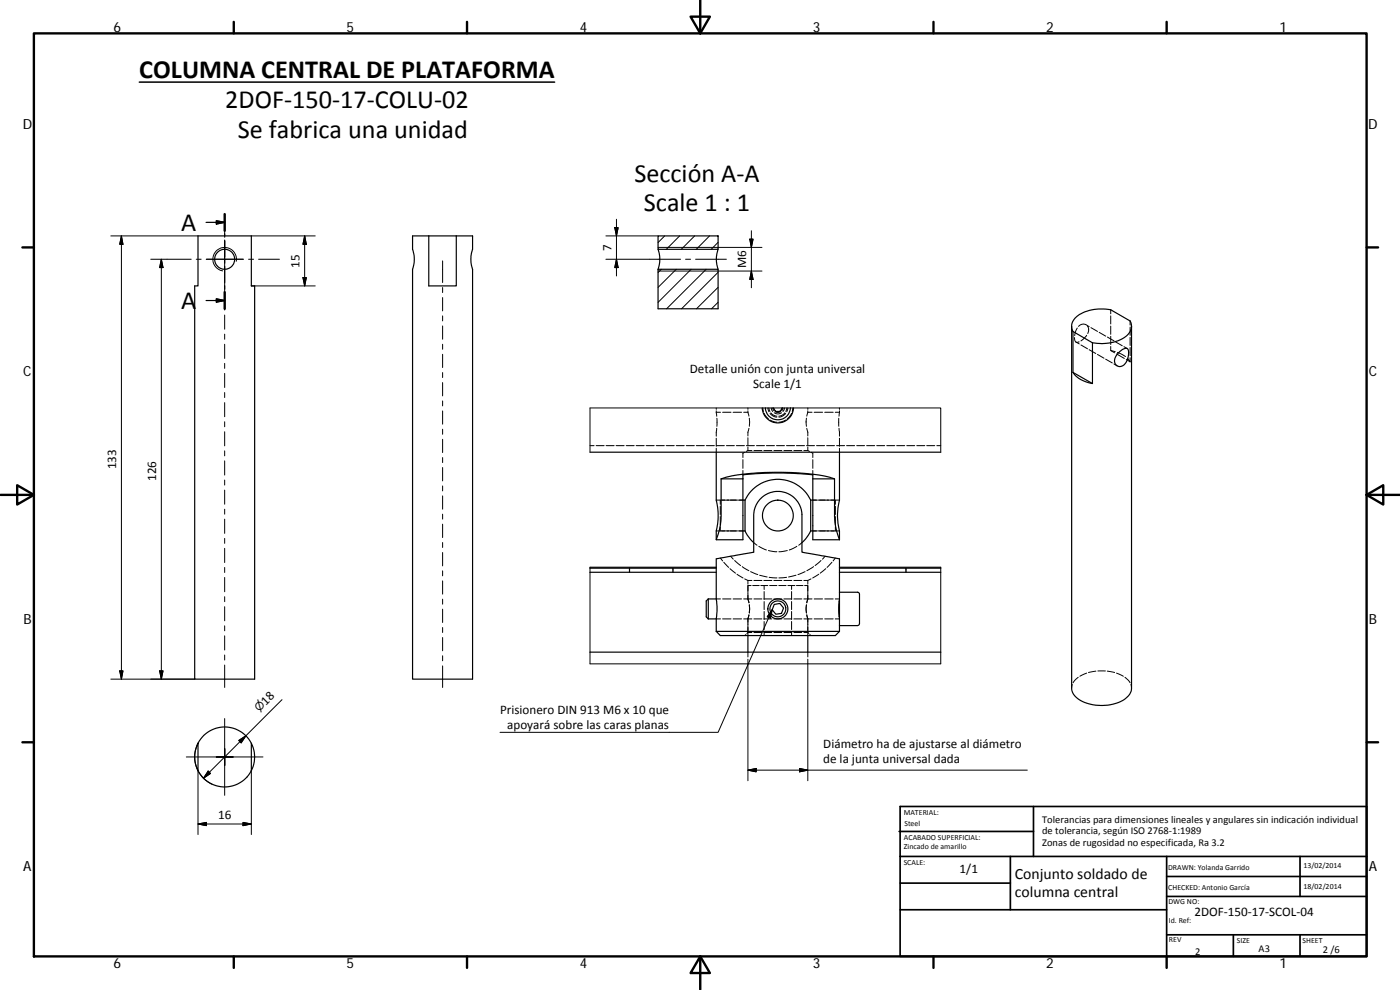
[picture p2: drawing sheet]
<svg xmlns="http://www.w3.org/2000/svg" width="420mm" height="297mm" viewBox="0 0 420 297" stroke-linecap="round" stroke-linejoin="round" font-family="sans-serif">
<g fill="none" stroke="#000" stroke-width=".36">
<path d="M59.4 70.8h16v15h1v118h-18v-118h1zM61.8 66.7h5.6M64.9 66.2l2.5 .5-2.5 .5zM67.4 64.2v5M67.4 70.1v1.1M67.4 72v5.1M67.4 77.9v1.1M67.4 79.9v5M128.7 70.8h-4.9l.1 4.2a8.8 8.8 0 0 1-.1 5.8v123h18l-.1-123.4a9 9 0 0 1 .1-5.6v-4h-4.9M128.7 70.8h8.2M136.9 70.8v15h-8.2v-15M197.5 70.8h18v4h-18z"/>
<path d="M197.5 74.8l.1 .4a8.8 8.8 0 0 1-.1 5.6M215.5 74.8l-.1 .4a8.8 8.8 0 0 0 .1 5.6M61.8 90.2h5.6M64.9 89.7l2.5 .5-2.5 .5zM67.4 85.7v1.1M67.4 87.7v4.9M197.5 80.8h18v11.8h-18zM321.6 97.9v108.6a5.9 5.9 0 0 0 5.1 4.7 12.7 12.7 0 0 0 11.9-2.3l.9-1.6 .1-.8v-108.6M322 99.5a3.9 3.9 0 0 1 2.5-5.4 13.7 13.7 0 0 1 8.8-1.2l5.9 3.4a3.9 3.9 0 0 1-2.5 5.4 14.2 14.2 0 0 1-8.8 1.1M322 99.5l5.9 3.3M322 99.5v12.2M322 111.7l5.9 3.4"/>
<path d="M327.9 102.8v12.3a8.3 8.3 0 0 1-5.9-3.4M335.6 105.9l1.4-1.1a1.04 1.04 0 0 1 1.3-.2 1.04 1.04 0 0 1 .4 1.2 3.9 3.9 0 0 1-2.6 4.2 1.87 1.87 0 0 1-1.6-1.2 1.87 1.87 0 0 1 .5-2zM177.1 135.7h105.2M215 135.7v14.7a18.4 18.4 0 0 1 0 8.9v2.6h8v-19.4a100 100 0 0 1 20.9 0v19.4h8M228.7 122.4a4.7 4.7 0 0 0 4.7 4.5 4.7 4.7 0 0 0 4.7-4.5M229.7 122.4a3.8 3.8 0 0 0 3.7 3.6 3.8 3.8 0 0 0 3.8-3.6M232.1 122.4l.6 1h1.5l.6-1M251.9 135.7v14.6a18 18 0 0 0 0 9v2.6M216.4 143.7h6.6M216.4 143.7v12.4l-.6 3.2-.8 2.6M216.4 143.7a64.8 64.8 0 0 1 21.1-1.9 47.1 47.1 0 0 1 13 1.9v12.4l.6 3.2 .8 2.6M223 159.3h.6"/>
<path d="M223 150.1h.6M223.6 150.1v9.2M223.6 150.1a10.9 10.9 0 0 1 9.8-6.3 10.9 10.9 0 0 1 9.9 6.3M223.6 159.3l.7 1.3 1.9 2.2M243.3 159.3h.6M243.3 150.1h.6M243.3 150.1v9.2M243.3 159.3l-1.6 2.5-1 1M243.9 143.7h6.6M177.1 170.2h37.9M177.1 170.5h37.9M177.1 171.7h37.9"/>
<path d="M188.9 170.5v1.2M202 170.5v1.2M212.6 179.7h2.4M212.6 179.7v6M212.6 179.7l-.6 .6v4.8l.6 .6M215 179.7l.2 2.1-.2 3.9M251.9 177.7h5.5a1.2 1.2 0 0 1 .5 1.6v3.6a11.5 11.5 0 0 1-.2 4.7l-5.8 .1M251.9 177.7v10M251.9 170.2h30.4M251.9 177.7v-10l-11.2-2v-11a7.2 7.2 0 0 0-7.3-7.3 7.2 7.2 0 0 0-7.2 7.3v11l-11.2 2v12M251.9 171.7h30.4M271.9 170.5v1.2"/>
<path d="M282.3 170.5h-30.4M177.1 195.7h105.2M212.6 185.7h2.4M215 189.4l1.2 1.3h34.5l1.2-1.3M215 185.7v3.7M215 189.4h36.9M224.5 190.7v5M232.4 181.4l1.6-.3 1.2 1.3-.7 1.6-1.7 .3-1.1-1.3zM242.4 190.7v5M251.8 180.4v4.6M251.9 187.7v1.7M59.4 223v8.2a9 9 0 0 1 0-8.2z"/>
<path d="M59.4 223a9 9 0 0 1 16 0M75.4 223a9 9 0 0 1 0 8.2zM75.4 231.2a9 9 0 0 1-16 0"/>
<circle cx="67.4" cy="77.8" r="2.99"/>
<circle cx="233.4" cy="154.7" r="4.6"/>
<circle cx="233.4" cy="182.7" r="2.39"/>
<circle cx="233.5" cy="182.7" r="3"/>
</g>
<g fill="none" stroke="#000" stroke-width=".3">
<path d="M33.3 70.8h26.1M36.4 70.8l.5 2.5h-1zM36.4 70.8v133M45.2 77.8h12.2M48.4 77.8v126M48.4 77.8l.5 2.5h-1zM58.9 77.8h1.5M61.9 77.8h11.2M67.4 65v2.8M67.4 69.3v1.5M67.4 72.3v17.7M70.9 78.4a3.5 3.5 0 0 0-2.9-4.1 3.5 3.5 0 0 0-4.1 2.9 3.5 3.5 0 0 0 2.9 4.1"/>
<path d="M74.6 77.8h1.5M75.4 70.8h19.2M77.6 77.8h6.3M91.4 70.8v15M91.4 70.8l.5 2.5h-1zM132.8 78.3v6.5M181.8 77.8h22.4M181.8 70.8h15.7M184.5 68.3h1l-.5 2.5zM185 65.8v17M185 77.8l.5 2.5h-1zM197.5 74.2h31.2"/>
<path d="M199.5 70.8l-2 2M204 70.8l-4 4M205.7 77.8h1.6M208.5 70.8l-4 4M208.8 77.8h9.2M212.9 70.8l-3.9 4M215.5 72.7l-2 2.1M225 71.8h1l-.5 2.4zM225.5 69.2v17.1M67.4 91.5v1.5M67.4 94.5v4.3M75.4 85.8h19.2"/>
<path d="M90.9 83.3h1l-.5 2.5zM132.8 86.3v1.5M132.8 89.3v4M132.8 94.8v1.5M132.8 97.8v4M197.5 81.3h31.2M198.5 80.8l-1 1M203 80.8l-5.5 5.4M207.4 80.8l-9.9 9.9M211.9 80.8l-11.8 11.8M215.5 86.2l-6.5 6.4M215.5 90.7l-2 1.9"/>
<path d="M215.5 81.7l-11 10.9M225.5 81.3l.5 2.5h-1zM323.3 98.4l-.5 1-.3 1.3M325.8 97.4l-1.1-.1-1 .6M325.9 97.4l1 .6M326.3 97.8l.1 .1a2.16 2.16 0 0 1 0 2.2M327.4 98.3l2 1.1M329.9 99.7l1.9 1.2M333.3 92.9v1.2M333.3 94.8v2.4M333.3 97.8v2.5M339.2 96.3v1.2"/>
<path d="M339.2 98.1v2.5M67.4 100.3v1.5M67.4 103.3v4.2M67.4 109v1.5M67.4 112v4.3M67.4 117.8v1.5M132.8 103.3v1.5M132.8 106.3v4M132.8 111.8v1.5M132.8 114.8v4M322.5 101.3a.96 .96 0 0 0 .2 1.1 .96 .96 0 0 0 1.1 .2M322.9 102.6l1 .6"/>
<path d="M324.4 103.5l2 1.1M326.1 100.6l-1.7 1.7M326.9 104.9l2 1.2M329.4 106.3l1.9 1.2M331.8 107.8l2 1.1M332.3 101.1l2 1.2M333.3 105.2l1.2 .7M333.3 103.9v1.3l1.4 .3M333.3 100.9v2.5M334.3 109.2l1 .6M334.8 102.6l2 1.1M335.1 106.2l2.3 1.3"/>
<path d="M335.4 105.7l2.4 1.3M337.3 104l1 .6M338 107.9l1.2 .7M338.3 107.5l.9 1.1M339.2 101.2v2.5M339.2 104.3v2.4M339.2 107.3v1.3M67.4 120.8v4.2M67.4 126.5v1.5M67.4 129.5v4.3M67.4 135.3v1.5M67.4 138.3v4.2"/>
<path d="M132.8 120.3v1.5M132.8 123.3v4M132.8 128.8v1.5M132.8 131.8v4M132.8 137.3v1.5M177.1 135.7v-13.3h105.2v13.3M177.1 133.7h1.2M178.9 133.7h2.4M181.9 133.7h2.4M184.9 133.7h2.4M187.9 133.7h2.4M190.9 133.7h2.4"/>
<path d="M193.9 133.7h2.4M196.9 133.7h2.5M199.9 133.7h2.4M203 133.7h2.3M206 133.7h2.4M209 133.7h2.4M212 133.7h2.4M215 122.4v.4M215 123.3v.4M215 131.5v2.4M215 134.5v1.2M215 123.7l.1 1.2"/>
<path d="M215 123.7h1.2M215 133.7h2.4M215.1 128.5l-.1 2.4M215.1 125.5v2.4M216.9 123.7h2.5M218 133.7h2.4M220 123.7h2.6M221 133.7h2.4M223 137.9v2.6M223.2 123.7h1.3M223.4 135.7a1.2 1.2 0 0 0-.4 1.6M224 133.7h2.4"/>
<path d="M224.5 135.2h1.1M224.5 135.2l-.5 .2M224.5 122.4v.4M224.5 123.3v.4M224.5 131.3v2.2M224.5 134.1v1.1M224.5 123.7l.3 1.2M224.8 128.5l-.3 2.3M224.9 125.5v2.4M226.3 135.2h2.4M227 133.7h2.4M228.9 122.4l.2 1.1"/>
<path d="M229.2 135.2h2.4M229.3 124l1.3 1.7M230 133.7h2.4M230.5 122.4l.3 1.1M230.7 122.4l.4 1M231.1 126l2.1 .7M231.1 124.1l.8 .7 1.2 .4M231.3 123.9l.6 .5 1.3 .5M231.5 122.4l.4 1.1M231.9 122.4l.4 .8M232 122.4l.3 .4M232.3 135.2h2.3"/>
<path d="M232.4 123.8l.9 .4 1.3-.4M232.6 123.5l.7 .2 1-.2M232.6 123.2l.3 .3h.5M233 133.7h2.4M234.5 123l-.2 .3-.4 .1M234.7 122.4l-.1 .3M235 122.4l-.4 .8M235.3 135.2h2.3M235.4 122.4l-.4 1.1M235.6 123.9l-1 .7-.9 .3M235.8 126l-2.1 .7M235.8 124.1l-.8 .7-1.2 .4"/>
<path d="M236 133.7h2.5M236.1 122.4l-.3 1M236.4 122.4l-.3 1.1M237.6 124l-1.4 1.7M237.9 122.4l-.1 1.1M238.2 135.2h2.4M239 133.7h2.4M241.2 135.2h1.2M242 125.5v2.4M242.1 133.7h2.3M242.1 128.5l.3 2.3M242.4 122.4v.4"/>
<path d="M242.4 123.3v.4M242.4 131.3v2.2M242.4 134.1v1.1M242.4 135.2l.5 .2M242.4 123.7l-.3 1.2M242.4 123.7h1.3M243.4 135.7a1.2 1.2 0 0 1 .5 1.6M243.9 137.9v2.6M244.3 123.7h2.6M245.1 133.7h2.4M247.5 123.7h2.6M248.1 133.7h2.4"/>
<path d="M250.7 123.7h1.2M251.1 133.7h2.4M251.7 125.5v2.4M251.8 128.5l.1 2.4M251.9 122.4v.4M251.9 123.3v.4M251.9 131.5v2.4M251.9 134.5v1.2M251.9 123.7l-.1 1.2M254.1 133.7h2.4M257.1 133.7h2.4M260.1 133.7h2.4"/>
<path d="M263.1 133.7h2.4M266.1 133.7h2.4M269.1 133.7h2.4M272.1 133.7h2.4M275.1 133.7h2.4M278.1 133.7h2.4M281.1 133.7h1.2M67.4 144v1.5M67.4 147v4.3M67.4 152.8v1.5M67.4 155.8v4.2M132.8 140.3v4"/>
<path d="M132.8 145.8v1.5M132.8 148.8v4M132.8 154.3v1.5M132.8 157.3v4M215 150.1h1M215 159.3h1M216.2 151.9v2.5M216.2 155v2.5M216.2 158.1v1.2h5.1M221.3 150.1h-5.1v1.2M221.6 150.1h1.4M221.6 159.3h1.4"/>
<path d="M223 141.2v1.3M243.9 141.2v1.3M243.9 150.1h1.4M243.9 159.3h1.4M245.5 150.1h5.2v1.2M250.7 151.9v2.5M250.7 155v2.5M250.7 158.1v1.2h-5.2M250.9 150.1h1M250.9 159.3h1M67.4 161.5v1.5M67.4 164.5v4.3"/>
<path d="M67.4 170.3v1.5M67.4 173.3v4.2M67.4 179v1.5M132.8 162.8v1.5M132.8 165.8v4M132.8 171.3v1.5M132.8 174.3v4M132.8 179.8v1.5M177.1 170.2v29h105.2v-29M215 179.7h1.2M216.2 167.4l.7 .9M216.9 179.7h2.5"/>
<path d="M217.2 168.7l1.5 1.5M219.1 170.6l1.6 1.4M219.3 166.9l.8 .9M220 179.7h2.6M220.5 168.2l1.8 1.5M221.2 172.3l1.8 1.1M222.7 170l2 1.2M223.2 179.7h2.4M223.5 173.7l1 .5M224.5 174.2h1.1M224.5 174.2v1.1M224.5 178.1v1.6l.3 1.2"/>
<path d="M225.3 171.5l2.1 .9M225.4 175.7h-.9v2.3M225.9 175.7h1.9M226.2 162.8l1 .8M226.3 174.2h2.4M226.3 179.7h2.4M227.7 163.9l2.3 1.1M228 172.6l2.2 .5M228.3 175.7h1M229.2 174.2h2.4M229.2 179.7h2.4M229.3 175.7v1.2"/>
<path d="M229.3 177.5v2.4M229.3 175.7h1.1M230.6 165.2l2.5 .3M230.8 173.2l2.4 .2M231 175.7h2.2M232.3 174.2h2.3M232.3 179.7h2.3M233.7 175.7h2.2M235.3 174.2h2.3M235.3 179.7h2.3M236.1 173.2l-2.3 .2M236.3 165.2l-2.5 .3"/>
<path d="M236.5 175.7h1.1M237.6 175.7h1M237.6 175.7v1.2M237.6 177.5v2.4M238.2 174.2h2.4M238.2 179.7h2.4M238.9 172.6l-2.2 .5M239 175.7h2M239.2 163.9l-2.3 1.1M240.7 162.8l-1 .8M241.2 174.2h1.2M241.5 175.7h.9v2.3"/>
<path d="M241.6 171.5l-2.1 .9M242.4 174.2v1.1M242.4 178.1v1.6l-.3 1.2M243.4 173.7l-1 .5M243.7 179.7h-2.5M244.2 170l-2 1.2M244.3 179.7h2.6M245.7 172.3l-1.8 1.1M246.4 168.2l-1.8 1.5M247.5 179.7h2.6M247.6 166.9l-.8 .9M247.8 170.6l-1.7 1.4"/>
<path d="M249.7 168.7l-1.5 1.5M250.7 179.7h1.2v.2M250.7 167.4l-.7 .9M67.4 182v4.3M67.4 187.8v1.5M67.4 190.8v4.2M67.4 196.5v1.5M67.4 199.5v6.8M132.8 182.8v4M132.8 188.3v1.5M132.8 191.3v4M132.8 196.8v1.5"/>
<path d="M132.8 199.8v6.5M215 185.7h1.2M216.9 185.7h2.5M220 185.7h2.6M223.2 185.7h2.4M223.8 190.4l-.3 .3M224.5 195.7v1.4M224.5 197.8v36.5M224.8 184.5l-.3 1.1v5.1M224.9 181.5v2.4M225.6 189.8h-1.1l-.4 .3M226.3 189.8h2.4"/>
<path d="M226.3 185.7h2.4M229.2 189.8h2.4M229.2 185.7h2.4M229.3 180.5v2.4M229.3 183.5v2.4M229.3 186.5v2.4M229.3 189.5v1.2M231.7 183l-16.2 36.7h-65.4M231.7 183l-.5 2.5-.9-.4zM232.3 189.8h2.3M232.3 185.7h2.3M235.3 189.8h2.3"/>
<path d="M235.3 185.7h2.3M237.6 180.5v2.4M237.6 183.5v2.4M237.6 186.5v2.4M237.6 189.5v1.2M238.2 189.8h2.4M238.2 185.7h2.4M241.2 189.8h1.2l.3 .3M241.2 185.7h2.5M242 181.5v2.4M242.1 184.5l.3 1.1v5.1M242.4 195.7v1.4"/>
<path d="M242.4 197.8v36.5M243 190.4l.3 .3M244.3 185.7h2.6M247.5 185.7h2.6M251.8 185l.1 .2M251.9 180.1l-.1 .3M251.9 185.5v.2h-1.2M33.3 203.8h25.1M35.9 201.3h1l-.5 2.5zM47.9 201.3h1l-.5 2.5zM67.4 215.6v23M84.6 209.9l-23.5 23.6"/>
<path d="M321.8 205.4l-.2 1.1M323.6 203.2l-1.6 1.7M326.1 202l-2 .9M328.9 201.4l-2.2 .4M329.5 201.3h2.3M332.3 201.4l2.2 .4M335.1 202l2 .9M337.6 203.2l1.5 1.7M339.4 205.4l.2 1.1M55.9 227.1h23M58.4 227.2a8.9 8.9 0 0 0 5.3 8.1M59.4 223l-.7 2-.3 2"/>
<path d="M59.4 231.2v19.2M62.5 231.4l.7 .7-2.1 1.4zM71.7 222.2l2.1-1.4-1.4 2.1zM75.4 231.2v19.2M224.5 231.1l2.4-.5v1zM224.5 231.1h83.8M240 230.6l2.4 .5-2.4 .5zM59.4 247.2l2.5-.4v.9zM59.4 247.2h16M72.9 246.8l2.5 .4-2.5 .5z"/>
</g>
<g fill="none" stroke="#000" stroke-width=".71">
<path d="M10.2 10h399.9v277h-399.9zM70.2 6.6v3.4M140.2 6.6v3.4M207.3 5h5.8l-2.9 5zM210.2 0v10M280.2 6.6v3.4M350.1 6.6v3.4M6.7 74.2h3.5M67.4 64.2v5M410.1 74.2h3.5M67.4 87.7v4.9M.2 148.5h10"/>
<path d="M5.2 145.6l5 2.9-5 2.9zM410.1 148.5l5-2.9v5.8zM410.1 148.5h10M6.7 222.7h3.5M410.1 222.7h3.5M70.2 287v3.4M140.2 287v3.4M210.2 287l2.9 5h-5.8zM210.2 287v10M280.2 287v3.4M350.1 287v3.4"/>
</g>
<g fill="none" stroke="#000" stroke-width=".51">
<path d="M269.8 249.5h40.4M270.1 242h140v45h-140zM270.1 257h140M303.2 257v16M310.2 242v15M350.1 257v30M390.2 257v12M270.1 265h33.1M270.1 273h80M350.1 269h60M350.1 263h60M350.1 280.5h60"/>
<path d="M370.2 280.5v6.5M390.2 280.5v6.5"/>
</g>
<path d="M64.9 66.2l2.5 .5-2.5 .5zM64.9 89.7l2.5 .5-2.5 .5z" fill="#000" stroke="#000" stroke-width=".36"/>
<g fill="#000" stroke="#000" stroke-width=".3">
<path d="M36.4 70.8l.5 2.5h-1zM91.4 70.8l.5 2.5h-1zM184.5 68.3h1l-.5 2.5zM225 71.8h1l-.5 2.4zM48.4 77.8l.5 2.5h-1zM90.9 83.3h1l-.5 2.5zM185 77.8l.5 2.5h-1zM225.5 81.3l.5 2.5h-1zM231.7 183l-.5 2.5-.9-.4zM35.9 201.3h1l-.5 2.5zM47.9 201.3h1l-.5 2.5zM62.5 231.4l.7 .7-2.1 1.4z"/>
<path d="M71.7 222.2l2.1-1.4-1.4 2.1zM224.5 231.1l2.4-.5v1zM240 230.6l2.4 .5-2.4 .5zM59.4 247.2l2.5-.4v.9zM72.9 246.8l2.5 .4-2.5 .5z"/>
</g>
<path d="M41.8 24.6h124.6" fill="none" stroke="#000" stroke-width=".46"/>
<g font-size="7.9">
<text x="41.8" y="23.5">COLUMNA CENTRAL DE PLATAFORMA</text>
<text x="67.6" y="32.5">2DOF‐150‐17‐COLU‐02</text>
<text x="71.4" y="41.5">Se fabrica una unidad</text>
<text x="190.4" y="54.5">Sección A‐A</text>
<text x="193.3" y="63.4">Scale 1 : 1</text>
<text x="54.4" y="69.2">A</text>
<text x="54.4" y="92.7">A</text>
</g>
<g font-size="4.7">
<text x="304.6" y="263.9">Conjunto soldado de</text>
<text x="304.6" y="269.3">columna central</text>
</g>
<g font-size="4.2">
<text x="34" y="9.6">6</text>
<text x="104" y="9.6">5</text>
<text x="174" y="9.6">4</text>
<text x="244" y="9.6">3</text>
<text x="314" y="9.6">2</text>
<text x="384" y="9.6">1</text>
<text x="6.8" y="38.7">D</text>
<text x="410.6" y="38.7">D</text>
<text x="7" y="112.9">C</text>
<text x="410.8" y="112.9">C</text>
<text x="7" y="187.1">B</text>
<text x="410.8" y="187.1">B</text>
<text x="7" y="261.3">A</text>
<text x="410.8" y="261.3">A</text>
<text x="34" y="290.4">6</text>
<text x="104" y="290.4">5</text>
<text x="174" y="290.4">4</text>
<text x="244" y="290.4">3</text>
<text x="314" y="290.4">2</text>
<text x="384" y="290.4">1</text>
</g>
<g font-size="3.9">
<text x="183.5" y="75.3" transform="rotate(-90 183.5 75.3)">7</text>
<text x="89.9" y="80.3" transform="rotate(-90 89.9 80.3)">15</text>
<text x="223.9" y="80.5" transform="rotate(-90 223.9 80.5)">M6</text>
<text x="207" y="111.9">Detalle unión con junta universal</text>
<text x="226" y="116.4">Scale 1/1</text>
<text x="34.9" y="140.8" transform="rotate(-90 34.9 140.8)">133</text>
<text x="46.9" y="144.3" transform="rotate(-90 46.9 144.3)">126</text>
<text x="79.8" y="211.8" transform="rotate(-45 79.8 211.8)">18</text>
<text x="150.1" y="214.2">Prisionero DIN 913 M6 x 10 que</text>
<text x="152.2" y="218.7">apoyará sobre las caras planas</text>
<text x="247.1" y="224.3">Diámetro ha de ajustarse al diámetro</text>
<text x="247.1" y="228.9">de la junta universal dada</text>
<text x="65.4" y="245.7">16</text>
<text x="288" y="262.1">1/1</text>
<text x="358.5" y="274.9">2DOF‐150‐17‐SCOL‐04</text>
</g>
<text font-size="3.3" x="77.8" y="213.7" transform="rotate(-45 77.8 213.7)">⌀</text>
<g font-size="3.1">
<text x="312.8" y="246.8">Tolerancias para dimensiones lineales y angulares sin indicación individual</text>
<text x="312.8" y="250.4">de tolerancia, según ISO 2768‐1:1989</text>
<text x="312.8" y="254">Zonas de rugosidad no especificada, Ra 3.2</text>
<text x="358.7" y="286.4">2</text>
<text x="377.7" y="285.6">A3</text>
<text x="397" y="285.8">2 /6</text>
</g>
<g font-size="2.4">
<text x="271.2" y="244.4">MATERIAL:</text>
<text x="271.3" y="251.9">ACABADO SUPERFICIAL:</text>
<text x="271.4" y="247.9">Steel</text>
<text x="271.3" y="254.6">Zincado de amarillo</text>
<text x="271.2" y="259.7">SCALE:</text>
<text x="350.6" y="260.9">DRAWN: Yolanda Garrido</text>
<text x="391.2" y="260.6">13/02/2014</text>
<text x="350.6" y="267">CHECKED: Antonio García</text>
<text x="391.2" y="266.6">18/02/2014</text>
<text x="350.6" y="271.4">DWG NO:</text>
<text x="350.8" y="276.8">Id. Ref:</text>
<text x="350.8" y="282.8">REV</text>
<text x="371.2" y="282.9">SIZE</text>
<text x="390.9" y="282.9">SHEET</text>
</g>
</svg>
